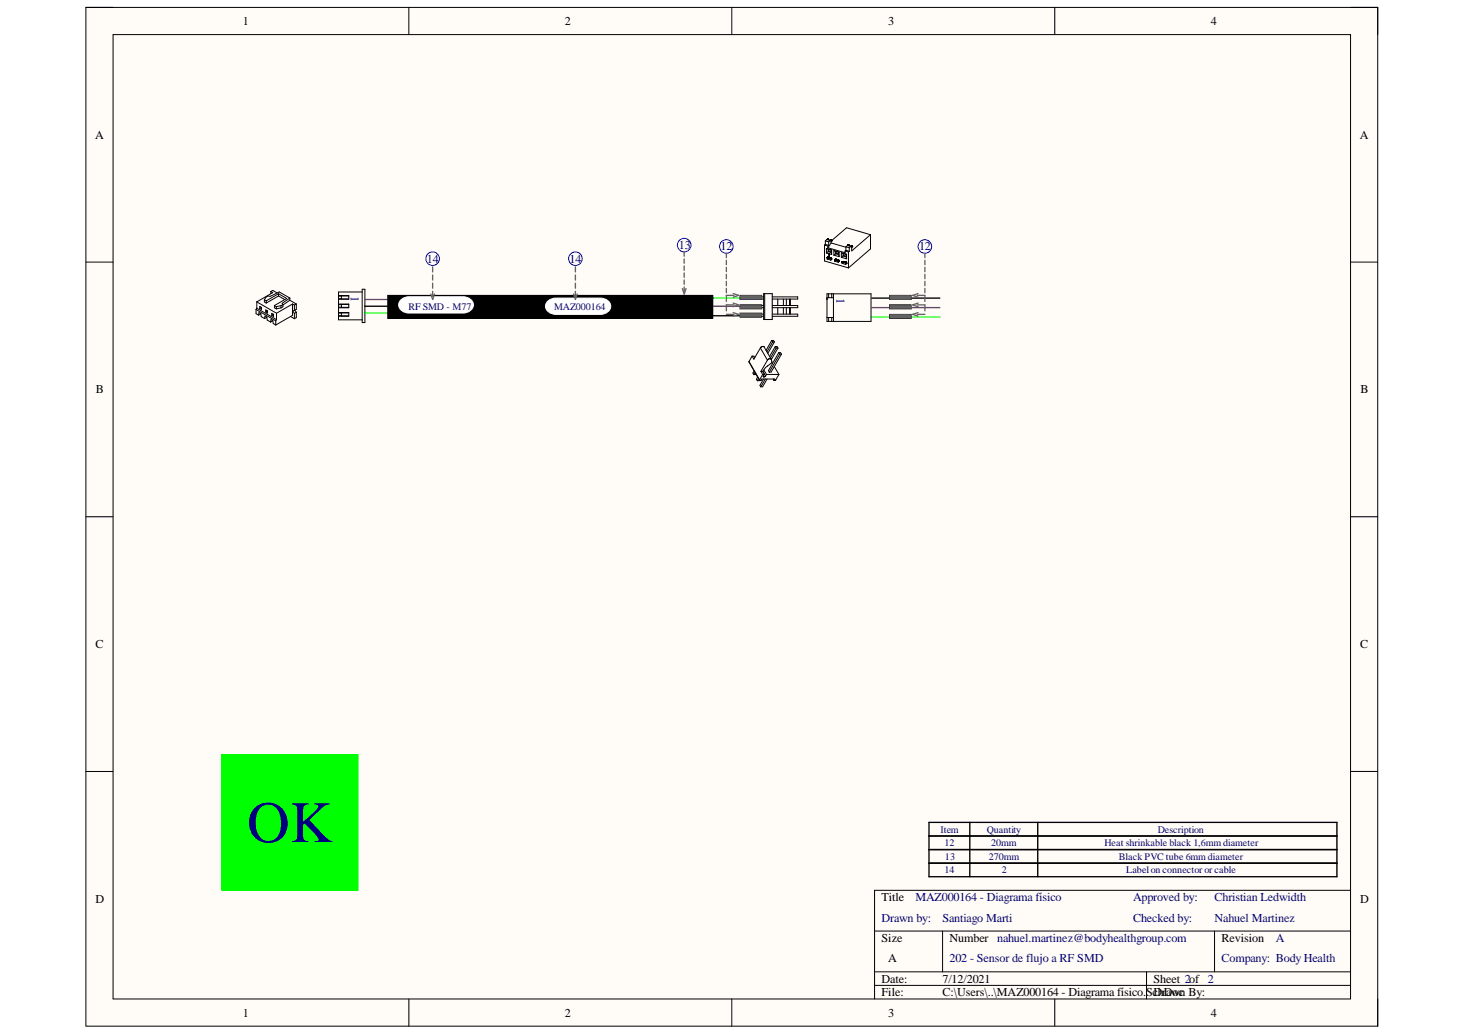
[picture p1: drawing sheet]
<svg xmlns="http://www.w3.org/2000/svg" width="297mm" height="210mm" viewBox="0 0 297 210" stroke-linecap="round" stroke-linejoin="round" font-family="sans-serif">
<path d="M17.4 1.5h261.9v206.6h-261.9z" fill-rule="evenodd" fill="#fffcf8"/>
<path d="M17.4 1.5h261.9v206.6h-261.9z" fill="none" stroke="#000" stroke-width=".2"/>
<path d="M22.9 7h250.9v195.6h-250.9z" fill-rule="evenodd" fill="#fffcf8"/>
<g fill="none" stroke="#000" stroke-width=".2">
<path d="M17.4 1.5h5.5M22.9 7h250.9v195.6h-250.9zM82.9 1.5v5.5M148.4 1.5v5.5M213.9 1.5v5.5M273.8 1.5h5.5v5.5M17.4 53.2h5.5M54.9 59.1l.4 .2-3.2 1.9M54.9 59.1l.4-.2 .9 .5M54.9 59.1v.5M56.5 59.6l1.6 .9-2.5 1.5M56.5 59.6l-2.5 1.4"/>
<path d="M56.5 59.6v.4M68.6 59.9h2.1v.8h-2.1M73.4 58.7h.6v6.7h-.6zM73.4 59.2h-4.8v5.7h4.8M78.6 59.9h65.9v4.7h-65.9zM273.8 53.2h5.5M51.9 62.8l4 2.3M51.9 62.8v.8l.5 .3M52.1 61.2l4 2.3M52.1 61.2v1.3M52.1 62.5l4 2.3M52.1 62.5l-.2 .3"/>
<path d="M52.4 63.9l.1-.5 .4 .2 .1 .6 .6 .4M52.7 62.1l.3 .3v.4l-.3-.2zM52.9 63.6l-.5 .3M52.9 62.4l-.2 .2M52.9 62.4l.1 .1M52.9 62.3v.1M53.6 60.8v.4l.4 .3M53.6 60.8l.4 .2M53.9 62.8l.3 .3v.4l-.3-.2zM54 61v.5M54.1 64.3l.1 .6 .7 .4M54.1 64.3l-.4-.2-.1 .5"/>
<path d="M54.1 64.3l-.5 .3M54.1 63.1l-.2 .2M54.1 63.1l.1 .1M54.1 63v.1M54.9 65.3l.1-.5 .3 .2 .1 .6 .5 .3M55.1 63.5l.4 .3v.4l-.4-.2zM55.3 65l-.4 .3M55.4 63.8l-.3 .2M55.4 63.8l.1 .1M55.4 63.7v.1M55.6 62v.4l.4 .2M55.6 62l.4 .2"/>
<path d="M55.9 65.1v.8M56 62.2v.4M56.1 64.8l-.2 .3M56.1 63.5v1.3M56.5 60l-2.5 1.5M56.5 60l1.2 .8M57 62.4l-1 .2M57 62l-1 .2M57 62v.4M57.4 61.8v.4l-.4 .2M57.4 61.8l-.4 .2M58.8 60.9l1.3 .8"/>
<path d="M58.8 60.9l-1.4 1M58.8 60.4l-2.2-1.2-1.8 .9-.5-.1-.4 .3-.3 .5M58.8 60.4l-1.6 1.1 .2 .3M58.8 60.4v.5M58.9 64.2l.8 .4M59.3 61.7l.4 .2M59.3 61.7l-3.2 1.8M59.3 61.7v2.3l-3.4 1.9M59.7 61.9v1.1M59.7 63.6v1M59.7 63l-.3 .1 .3 .5M59.8 62.9l.3 .4"/>
<path d="M60.1 61.7l-.4 .2M60.1 61.7v1l-.4 .3M60.1 63.3v1.1l-.4 .2M60.1 63.3l-.4 .3M68.6 61.7h2.1v.7h-2.1M68.6 63.4h2.1v.7h-2.1M68.6 64h.6M68.6 63.5h.6M68.6 60.6h.6M68.6 60.1h.6M68.6 62.3h.6M68.6 61.8h.6"/>
<path d="M70.7 60h-1.5v.6h1.5M70.7 61.7h-1.5v.6h1.5M70.7 63.5h-1.5v.6h1.5M17.4 104.8h5.5M273.8 104.8h5.5M17.4 156.5h5.5M273.8 156.5h5.5M177.3 188.8h96.5M177.3 197.1h96.5M177.3 199.8h96.5M191.1 188.8v8.3M232.5 197.1v5.5"/>
<path d="M246.3 188.8v8.3M273.8 180.6h-96.5v22M82.9 202.6v5.5M148.4 202.6v5.5M213.9 202.6v5.5M279.3 202.6v5.5"/>
</g>
<path d="M73.9 62.1h66.2v-1.6h-.3l.3-.3 3.9 3.8h8.5M188.4 166.8h82.7v2.7h-82.7zM188.4 172.3h82.7v5.5h-82.7zM188.4 175.1h82.7M196.6 166.8v2.7M196.6 172.3v5.5M210.4 166.8v2.7M210.4 172.3v5.5" fill="none" stroke="#000" stroke-width=".27"/>
<path d="M73.9 60.7h60.7v1.4h17.9" fill="none" stroke="#f00" stroke-width=".27"/>
<path d="M152.5 60.5h-10.5v3h-68.1" fill="none" stroke="#0f0" stroke-width=".27"/>
<path d="M78.6 59.9h65.9v4.7h-65.9z" fill-rule="evenodd" fill="#000"/>
<path d="M81.5 60.7l.9-.5h.6h10.9a1.69 1.69 0 0 1 1.7 .6 1.69 1.69 0 0 1 .1 1.9 2.31 2.31 0 0 1-1.8 .8h-10.9a1.69 1.69 0 0 1-1.8-.7 1.69 1.69 0 0 1-.1-1.8z" fill="#fff"/>
<path d="M81.5 60.7l.9-.5h.6h10.9a1.69 1.69 0 0 1 1.7 .6 1.69 1.69 0 0 1 .1 1.9 2.31 2.31 0 0 1-1.8 .8h-10.9a1.69 1.69 0 0 1-1.8-.7 1.69 1.69 0 0 1-.1-1.8z" fill="none" stroke="#fff" stroke-width=".2"/>
<path d="M111.2 60.9l1-.4h.5h9a1.69 1.69 0 0 1 1.7 .6 1.69 1.69 0 0 1 .1 1.8 2.3 2.3 0 0 1-1.8 .9h-9a1.69 1.69 0 0 1-1.7-.7 1.69 1.69 0 0 1-.1-1.8z" fill="#fff"/>
<path d="M111.2 60.9l1-.4h.5h9a1.69 1.69 0 0 1 1.7 .6 1.69 1.69 0 0 1 .1 1.8 2.3 2.3 0 0 1-1.8 .9h-9a1.69 1.69 0 0 1-1.7-.7 1.69 1.69 0 0 1-.1-1.8z" fill="none" stroke="#fff" stroke-width=".2"/>
<g fill="none" stroke="#00f" stroke-width=".2">
<circle cx="87.7" cy="52.5" r="1.38"/>
<circle cx="116.7" cy="52.5" r="1.38"/>
<circle cx="138.7" cy="49.7" r="1.38"/>
</g>
<g fill="none" stroke="#646464" stroke-width=".27">
<path d="M87.4 59.6l.3 1.1 .4-1.1M87.7 54.1v1M87.7 55.8v1M87.7 57.4v1.1M87.7 59.1v1M116.3 59.6l.4 1.1 .3-1.1M116.7 54.1v1M116.7 55.8v1M116.7 57.4v1.1M116.7 59.1v1M138.4 58.5l.3 1.1 .4-1.1M138.7 51.1v.9"/>
<path d="M138.7 52.5v.9M138.7 53.9v.9M138.7 55.4v.8M138.7 56.8v.9M138.7 58.2v.9"/>
</g>
<path d="M45 153h27.6v27.6h-27.6z" fill-rule="evenodd" fill="#0f0"/>
<path d="M45 153h27.6v27.6h-27.6z" fill="none" stroke="#0f0" stroke-width=".2"/>
<g fill="none" stroke="#000" stroke-width=".2">
<path d="M154.8 59.6h1.8v5.2h-1.8zM155 59.6v5.2M151.9 73.3l2.1 3.8M151.9 73.3l2.1 3.7M152.5 72.2l-.6 1.1M152.5 72.2h.4l.1 .3M152.9 75.2l-.2 .5 .1 .3M153.1 75.5l-.3 .5M153.3 75.9l-.5 .1M153.6 76.5l-.2 .4 .1 .3M153.8 76.8l-.3 .4M154 77.1l-.5 .1"/>
<path d="M154 77.1h.1M154 77.1v.1M154 77v.1M154.2 70.6l-1.3 2.3-.4-.7M154.2 70.6l1.4 2.4M154.3 75.3l.3 .6M154.3 75.3h.3M154.3 77.1l-.3 .1M154.3 77.1h.1M154.4 77l.1-.1h2.5l-.1 .1M154.4 77l-.1 .1M154.6 75.9l-.6 1.1"/>
<path d="M154.6 75.9h.4M154.6 75.3l.4 .6M154.7 75.3l.5 .9M154.8 76.3v.1M154.8 76.3h.1M154.8 76.4h.1M154.8 76.9l-.7 1.2 .2 .3M154.8 62h-2.4v.4h2.4M154.8 60.2h-2.4v.4h2.4M154.8 63.7h-2.4v.4h2.4M154.9 75l.5 .9M154.9 70.3l1.4 2.5"/>
<path d="M154.9 70.3a.52 .52 0 0 0-.7 .3M154.9 70.3h.1M155 76.4h-.1M155 75.9l-.2 .4M155.2 76.9l-.9 1.5M155.2 76.3l-.2 .1M155.2 76.3h.1M155.2 76.2v.1M155.4 75.9h2.5M155.4 75.9l-.2 .3M155.5 76.9l-.9 1.5h-.3M155.6 73l-1.3 2.3"/>
<path d="M155.6 74.2h.1M156.3 72.8l.2 .5-.1 .3-1.2 .9-.6 .8M156.3 72.8a.52 .52 0 0 0-.7 .2M156.5 69l.2 .4M156.5 69l-1.2 2M156.5 69h.3l.2 .4M156.5 73.5l.1 .2M156.6 60.2h5.1v.4h-5.1M156.6 62h5.1v.4h-5.1M156.6 63.7h5.1v.4h-5.1M156.7 69.4h.3M156.7 69.4l-1.2 2"/>
<path d="M156.8 76.9l.1 .2M156.9 76.9v.1M156.9 77.1h.1M156.9 77.1l.1 .1M156.9 77v.1M157 74.3l.9 1.6M157 69.4l-1.3 2.3M157.2 70.3l-1.2 2M157.2 70.3l.2 .3M157.2 70.3h.4l.1 .3M157.2 77.1l-.2 .1M157.3 77.1h-.1"/>
<path d="M157.3 77.1h.1M157.3 77v.1M157.4 70.6h.3M157.4 70.6l-1.2 2M157.7 60.6v1.4M157.7 62.4v1.3M157.7 70.6l-1.3 2.3M157.9 71.5l-2.1 3.7 .2 .3M157.9 71.5l.2 .3M157.9 71.5h.4l.1 .3M157.9 75.9l-.6 1.1M158.1 71.8l-2.1 3.7"/>
<path d="M158.1 71.8h.3M158.4 71.8l-2.1 3.7h-.3M158.8 60.6v1.4M158.8 62.4v1.3M159.4 60.6v1.4M159.4 62.4v1.3M160.1 60.6v1.4M160.1 62.4v1.3M160.3 60.6v1.4M160.3 62.4v1.3"/>
</g>
<path d="M150 59.9h4.4v.8h-4.4z" fill-rule="evenodd" fill="#666"/>
<path d="M150 59.9h4.4v.8h-4.4z" fill="none" stroke="#434343" stroke-width=".2"/>
<path d="M150 61.8h4.4v.9h-4.4z" fill-rule="evenodd" fill="#666"/>
<path d="M150 61.8h4.4v.9h-4.4z" fill="none" stroke="#434343" stroke-width=".2"/>
<path d="M150 63.5h4.4v.8h-4.4z" fill-rule="evenodd" fill="#666"/>
<path d="M150 63.5h4.4v.8h-4.4z" fill="none" stroke="#434343" stroke-width=".2"/>
<circle cx="147.3" cy="50" r="1.38" fill="none" stroke="#00f" stroke-width=".2"/>
<path d="M147.3 51.4v.9M147.3 52.8v.9M147.3 54.2v.9M147.3 55.6v.9M147.3 57.1v.8M147.3 58.5v.9M148.7 59.5l1.1 .4-1.1 .4M148.8 59.9h-1.5v1.2M147.3 63.8h1.5M148.7 61.5l1.1 .3-1.1 .4M148.7 63.4l1.1 .4-1.1 .3M148.8 61.8h-1.5v1.2" fill="none" stroke="#646464" stroke-width=".27"/>
<g fill="none" stroke="#000" stroke-width=".2">
<path d="M167.2 49.7l.7 .2M167.2 49.7v3.2l4.8 1.4M167.3 48.9l.4-.3 .6 .2-.3 .2M167.3 49.6l-.1 .1M167.3 49.6l.7 .2M167.3 48.9v.7M167.3 48.9l.7 .1M167.6 51.3l1 .3M167.6 50.4v.9M167.6 50.4l1 .3M167.6 50.4l.3 .2M167.7 59.6h8.9v5.6h-8.9z"/>
<path d="M167.7 52.5l.8 .3M167.7 48.5l.7 .2M167.7 52.2h.1M167.7 52.2v.3M167.8 52.2h.1M167.8 48.5h.1M167.8 52.5h-.1M167.8 52.2h-.1M167.9 52.2h.1M167.9 52.2l-.1 .3M167.9 50.2l3.5 1.1v-.4M167.9 49.9v.3"/>
<path d="M167.9 52.2h-.1M167.9 52.2l.4 .1M167.9 52.2l-.2 .1M167.9 51l.6 .2M167.9 51l-.3 .3M167.9 50.6v.4M167.9 50.6l.6 .1M168 51.7l.1-.1 .1 .6M168 51.7h.1M168 59.6v.8M168 50.9l-.1 .1M168 49v.8"/>
<path d="M168 50.6v.3M168 52.2v.1M168 50.9l.5 .2M168 52.3l.4 .2M168 52.3l-.2 .2M168 49.8l-.1 .1M168.1 51.5l-.1 .2M168.1 51.5h.1M168.2 51.5v.7M168.2 51.5h.1M168.2 52.2h.1M168.2 52.3h.1"/>
<path d="M168.3 52.3h.1M168.3 52.3l.1 .1M168.4 52.3h.1M168.4 52.4h.1M168.4 52.3v.1M168.4 48.7l.1 .1M168.4 52.4v.1M168.4 48.7h.1M168.4 52.4l.1 .4M168.4 52.5h.1M168.5 52.5h.1M168.5 48.8h.1"/>
<path d="M168.5 52.5v.3M168.5 49.3l3 .8M168.5 49.3l-.6 .9M168.5 50.7v.5M168.5 51.2l.1 .4M168.6 50.7v.9M168.6 50.7h-.1M168.6 59.6v.8M169 59.6v5.6M169.1 51.7l1 .4M169.1 50.8v.9M169.1 50.8l1 .3"/>
<path d="M169.1 50.8l.3 .2M169.2 53l.8 .2M169.2 52.7h.1M169.3 52.6h.1M169.3 52.6l-.1 .1M169.3 52.7h-.1v.3M169.3 53h-.1M169.4 52.7h.1M169.4 52.7l-.1 .3M169.4 52.6h.1M169.4 52.6v.1M169.4 52.6l.4 .1"/>
<path d="M169.4 51.5l.6 .1M169.4 51.5l-.3 .2M169.4 51v.5M169.4 51l.6 .2M169.4 52.6l-.1 .1M169.4 52.6l.4 .2M169.5 51.4l.5 .1M169.5 52.8l.4 .1M169.5 51.4l-.1 .1M169.5 51v.4M169.5 52.7v.1M169.5 52.8l-.2 .2"/>
<path d="M169.8 52.7h.1M169.8 52.7v.1M169.8 52.7l.1 .1M169.8 52.7l.2 .2M169.9 52.7h.1M169.9 52.7v.1M169.9 52.8h.1M169.9 52.8v.1M169.9 52.9h.1M169.9 52.9l.1 .1M169.9 52.8l.1 .4M169.9 52.8l.1 .1"/>
<path d="M170 52.9h.1M170 53h.1M170 52.9v.3M170 51.2v.4M170 51.6l.1 .5M170.1 51.1v1M170.1 51.1l-.1 .1M170.6 52.2l1.1 .3M170.6 51.3v.9M170.6 51.3l1.1 .3M170.6 51.3l.3 .1M170.7 53.4l.8 .2"/>
<path d="M170.7 53.2v.2M170.7 53.1h.1M170.7 53.1v.1M170.8 53.1h.1M170.8 53.1h-.1M170.8 53h.1M170.8 53v.1M170.9 53.4h-.2M170.9 53.1h.1M170.9 53.1v.3M170.9 53h.1M170.9 53h-.1"/>
<path d="M170.9 53l.4 .2M170.9 51.9l.7 .2M170.9 51.4l.7 .2M170.9 51.9l-.3 .3M170.9 51.4v.5M171 53.1l-.3 .1M171 53.1h.1M171 53.1h-.1M171.1 51.8l.5 .2M171.1 51.8l-.2 .1M171.1 51.5v.3M171.1 53.1v.1"/>
<path d="M171.1 53.2l.4 .1M171.1 53.2l-.2 .2M171.3 53.1v.1M171.3 53.1h.1M171.3 53.2h.1M171.3 53.2h.2M171.4 50.9l.6 .2M171.4 53.2l.1 .2M171.4 53.2h.1M171.4 53.2l.1 .1M171.4 53.3h.1M171.5 53.3v.3"/>
<path d="M171.5 53.3h.1M171.5 53.4h.1M171.5 50.1v.7M171.5 50.8l-.1 .1M171.5 50.1l.3-.3 .7 .2-.3 .3M171.5 50.8l.7 .2M171.5 50.1l.7 .2M171.6 51.6v.5M171.6 52.1l.1 .4M171.7 51.6v.9M171.7 51.6h-.1M171.9 49.7h.1"/>
<path d="M171.9 49.7v.1M171.9 49.7l.7 .2M172 51.1v3.2M172.2 50.3v.7M172.2 51l-.2 .1M172.6 49.9h.1M172.6 49.9v.1M172.6 50h.1M172.7 50h.1M176.5 47.6l-4.9-1.4-3.1 2.7v.4M176.5 47.6l-3.8 3.3v-.8M176.5 47.6v2.9l-4.5 3.8"/>
<path d="M167.7 60.7h.1M167.7 60.5h.1M167.7 60.6h.1M167.7 64.4h1.3M167.7 60.4h1.3M168 64.4v.8M168.6 64.4v.8"/>
</g>
<path d="M176.8 62.4h13.8" fill="none" stroke="#f00" stroke-width=".27"/>
<path d="M176.8 60.5h13.8" fill="none" stroke="#000" stroke-width=".27"/>
<path d="M176.8 64.3h13.8" fill="none" stroke="#0f0" stroke-width=".27"/>
<path d="M180.4 63.8h4.4v.8h-4.4z" fill-rule="evenodd" fill="#666"/>
<path d="M180.4 63.8h4.4v.8h-4.4z" fill="none" stroke="#434343" stroke-width=".2"/>
<path d="M180.4 61.8h4.4v.9h-4.4z" fill-rule="evenodd" fill="#666"/>
<path d="M180.4 61.8h4.4v.9h-4.4z" fill="none" stroke="#434343" stroke-width=".2"/>
<path d="M180.4 59.9h4.4v.8h-4.4z" fill-rule="evenodd" fill="#666"/>
<path d="M180.4 59.9h4.4v.8h-4.4z" fill="none" stroke="#434343" stroke-width=".2"/>
<circle cx="187.5" cy="50" r="1.38" fill="none" stroke="#00f" stroke-width=".2"/>
<path d="M186 59.9h1.5v1.2M186.2 59.5l-1.2 .4 1.2 .4M187.5 51.4v.9M187.5 52.8v.9M187.5 54.2v.9M187.5 55.6v.9M187.5 57.1v.8M187.5 58.5v.9M186 61.8h1.5v1.2M186 63.8h1.5M186.2 61.5l-1.2 .3 1.2 .4M186.2 63.4l-1.2 .4 1.2 .3" fill="none" stroke="#646464" stroke-width=".27"/>
<path d="M188.4 169.5h82.7v2.8h-82.7zM196.6 169.5v2.8M210.4 169.5v2.8" fill="none" stroke="#000" stroke-width=".27"/>
<text font-size="11.9" fill="#000080" x="50.1" y="170.8">OK</text>
<g font-size="2.5">
<text x="49.2" y="5.1">1</text>
<text x="114.5" y="5.1">2</text>
<text x="180.1" y="5.1">3</text>
<text x="245.5" y="5.1">4</text>
<text x="19.3" y="28.1">A</text>
<text x="275.7" y="28.1">A</text>
<text x="19.5" y="79.8">B</text>
<text x="275.9" y="79.8">B</text>
<text x="19.4" y="131.5">C</text>
<text x="275.8" y="131.5">C</text>
<text x="19.4" y="183.1">D</text>
<text x="178.7" y="182.8">Title</text>
<text x="275.8" y="183.1">D</text>
<text x="178.7" y="191">Size</text>
<text x="192.5" y="191">Number nahuel.martinez@bodyhealthgroup.com</text>
<text x="247.7" y="191">Revision</text>
<text x="180.1" y="195.2">A</text>
<text x="178.7" y="199.3">Date:</text>
<text x="178.7" y="202.1">File:</text>
<text x="191.1" y="199.3">7/12/2021</text>
<text x="191.1" y="202.1">C:\Users\..\MAZ000164 - Diagrama físico.ScDrawn By:</text>
<text x="233.9" y="199.3">Sheet 2of 2</text>
<text x="234.8" y="202.1">hDoc</text>
<text x="49.2" y="206.2">1</text>
<text x="114.5" y="206.2">2</text>
<text x="180.1" y="206.2">3</text>
<text x="245.5" y="206.2">4</text>
</g>
<g font-size="2.5" fill="#000080">
<text x="86.5" y="53.3">14</text>
<text x="115.5" y="53.3">14</text>
<text x="137.6" y="50.5">13</text>
<text x="146.1" y="50.8">12</text>
<text x="186.4" y="50.8">12</text>
<text x="71.1" y="60" transform="rotate(90 71.1 60)">1</text>
<text x="169.6" y="60.5" transform="rotate(90 169.6 60.5)">1</text>
<text x="185.6" y="182.8">MAZ000164 - Diagrama físico</text>
<text x="229.8" y="182.8">Approved by:</text>
<text x="246.2" y="182.8">Christian Ledwidth</text>
<text x="178.7" y="187">Drawn by:</text>
<text x="191.1" y="187">Santiago Marti</text>
<text x="229.8" y="187">Checked by:</text>
<text x="246.2" y="187">Nahuel Martinez</text>
<text x="258.7" y="191">A</text>
<text x="192.5" y="195.2">202 - Sensor de flujo a RF SMD</text>
<text x="247.7" y="195.2">Company: Body Health</text>
</g>
<g font-size="2" fill="#000080">
<text x="82.8" y="62.8">RF SMD - M77</text>
<text x="112.3" y="62.8">MAZ000164</text>
<text x="190.7" y="168.9">Item</text>
<text x="191.5" y="171.6">12</text>
<text x="200.1" y="168.9">Quantity</text>
<text x="201" y="171.6">20mm</text>
<text x="223.9" y="171.6">Heat shrinkable black 1,6mm diameter</text>
<text x="234.7" y="168.9">Description</text>
<text x="191.5" y="177.1">14</text>
<text x="191.6" y="174.4">13</text>
<text x="200.5" y="174.4">270mm</text>
<text x="203.1" y="177.1">2</text>
<text x="226.9" y="174.4">Black PVC tube 6mm diameter</text>
<text x="228.3" y="177.1">Labelon connector or cable</text>
</g>
</svg>
